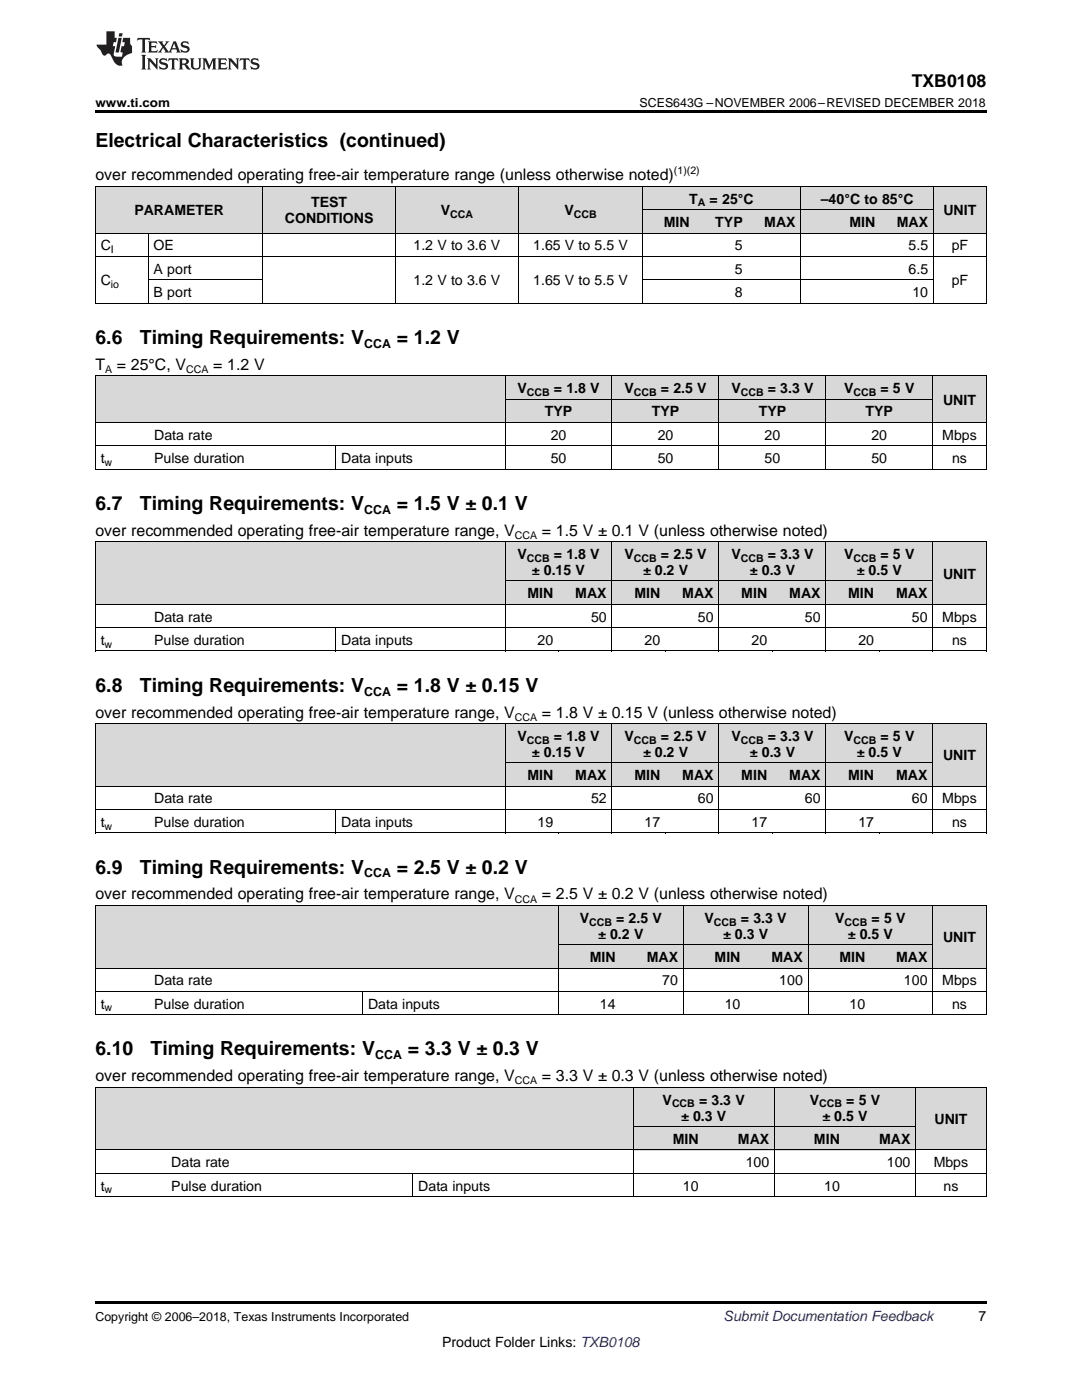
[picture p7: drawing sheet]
<svg xmlns="http://www.w3.org/2000/svg" width="216mm" height="279mm" viewBox="0 0 216 279" stroke-linecap="round" stroke-linejoin="round" font-family="sans-serif">
<g fill="#d8d8d8">
<path d="M19 217.1h14.1v12.5h-14.1z"/>
<path d="M33.1 217.1h49.3v12.5h-49.3z"/>
<path d="M82.4 217.1h44v12.5h-44z"/>
<path d="M182.7 217.1h14.1v12.5h-14.1z"/>
<path d="M126.4 224.9h14.1v4.7h-14.1z"/>
<path d="M140.5 224.9h14.1v4.7h-14.1z"/>
<path d="M154.6 224.9h14.1v4.7h-14.1z"/>
<path d="M168.7 224.9h14v4.7h-14z"/>
<path d="M126.4 217.1h14.1v7.8h-14.1z"/>
<path d="M140.5 217.1h14.1v7.8h-14.1z"/>
<path d="M154.6 217.1h14.1v7.8h-14.1z"/>
<path d="M168.7 217.1h14v7.8h-14z"/>
<path d="M19 180.8h10.7v12.5h-10.7z"/>
<path d="M29.7 180.8h42.7v12.5h-42.7z"/>
<path d="M72.4 180.8h39.1v12.5h-39.1z"/>
<path d="M186.2 180.8h10.6v12.5h-10.6z"/>
<path d="M111.5 188.6h12.4v4.7h-12.4z"/>
<path d="M123.9 188.6h12.5v4.7h-12.5z"/>
<path d="M136.4 188.6h12.4v4.7h-12.4z"/>
<path d="M148.8 188.6h12.5v4.7h-12.5z"/>
<path d="M161.3 188.6h12.4v4.7h-12.4z"/>
<path d="M173.7 188.6h12.5v4.7h-12.5z"/>
<path d="M111.5 180.8h12.4v7.8h-12.4z"/>
<path d="M123.9 180.8h12.5v7.8h-12.5z"/>
<path d="M136.4 180.8h12.4v7.8h-12.4z"/>
<path d="M148.8 180.8h12.5v7.8h-12.5z"/>
<path d="M161.3 180.8h12.4v7.8h-12.4z"/>
<path d="M173.7 180.8h12.5v7.8h-12.5z"/>
<path d="M19 144.5h10.7v12.5h-10.7z"/>
<path d="M29.7 144.5h37.3v12.5h-37.3z"/>
<path d="M67 144.5h33.8v12.5h-33.8z"/>
<path d="M186.2 144.5h10.6v12.5h-10.6z"/>
<path d="M100.8 152.3h10.7v4.7h-10.7z"/>
<path d="M111.5 152.3h10.7v4.7h-10.7z"/>
<path d="M122.2 152.3h10.6v4.7h-10.6z"/>
<path d="M132.8 152.3h10.7v4.7h-10.7z"/>
<path d="M143.5 152.3h10.7v4.7h-10.7z"/>
<path d="M154.2 152.3h10.6v4.7h-10.6z"/>
<path d="M164.8 152.3h10.7v4.7h-10.7z"/>
<path d="M175.5 152.3h10.7v4.7h-10.7z"/>
<path d="M100.8 144.5h10.7v7.8h-10.7z"/>
<path d="M111.5 144.5h10.7v7.8h-10.7z"/>
<path d="M122.2 144.5h10.6v7.8h-10.6z"/>
<path d="M132.8 144.5h10.7v7.8h-10.7z"/>
<path d="M143.5 144.5h10.7v7.8h-10.7z"/>
<path d="M154.2 144.5h10.6v7.8h-10.6z"/>
<path d="M164.8 144.5h10.7v7.8h-10.7z"/>
<path d="M175.5 144.5h10.7v7.8h-10.7z"/>
<path d="M19 108.2h10.7v12.5h-10.7z"/>
<path d="M29.7 108.2h37.3v12.5h-37.3z"/>
<path d="M67 108.2h33.8v12.5h-33.8z"/>
<path d="M186.2 108.2h10.6v12.5h-10.6z"/>
<path d="M100.8 116h10.7v4.7h-10.7z"/>
<path d="M111.5 116h10.7v4.7h-10.7z"/>
<path d="M122.2 116h10.6v4.7h-10.6z"/>
<path d="M132.8 116h10.7v4.7h-10.7z"/>
<path d="M143.5 116h10.7v4.7h-10.7z"/>
<path d="M154.2 116h10.6v4.7h-10.6z"/>
<path d="M164.8 116h10.7v4.7h-10.7z"/>
<path d="M175.5 116h10.7v4.7h-10.7z"/>
<path d="M100.8 108.2h10.7v7.8h-10.7z"/>
<path d="M111.5 108.2h10.7v7.8h-10.7z"/>
<path d="M122.2 108.2h10.6v7.8h-10.6z"/>
<path d="M132.8 108.2h10.7v7.8h-10.7z"/>
<path d="M143.5 108.2h10.7v7.8h-10.7z"/>
<path d="M154.2 108.2h10.6v7.8h-10.6z"/>
<path d="M164.8 108.2h10.7v7.8h-10.7z"/>
<path d="M175.5 108.2h10.7v7.8h-10.7z"/>
<path d="M19 75h10.7v9.3h-10.7z"/>
<path d="M29.7 75h37.3v9.3h-37.3z"/>
<path d="M67 75h33.8v9.3h-33.8z"/>
<path d="M186.2 75h10.6v9.3h-10.6z"/>
<path d="M100.8 79.7h10.7v4.6h-10.7z"/>
<path d="M111.5 79.7h10.7v4.6h-10.7z"/>
<path d="M122.2 79.7h10.6v4.6h-10.6z"/>
<path d="M132.8 79.7h10.7v4.6h-10.7z"/>
<path d="M143.5 79.7h10.7v4.6h-10.7z"/>
<path d="M154.2 79.7h10.6v4.6h-10.6z"/>
<path d="M164.8 79.7h10.7v4.6h-10.7z"/>
<path d="M175.5 79.7h10.7v4.6h-10.7z"/>
<path d="M100.8 75h10.7v4.7h-10.7z"/>
<path d="M111.5 75h10.7v4.7h-10.7z"/>
<path d="M122.2 75h10.6v4.7h-10.6z"/>
<path d="M132.8 75h10.7v4.7h-10.7z"/>
<path d="M143.5 75h10.7v4.7h-10.7z"/>
<path d="M154.2 75h10.6v4.7h-10.6z"/>
<path d="M164.8 75h10.7v4.7h-10.7z"/>
<path d="M175.5 75h10.7v4.7h-10.7z"/>
<path d="M19 37.3h10.6v9.3h-10.6z"/>
<path d="M29.6 37.3h22.9v9.3h-22.9z"/>
<path d="M52.5 37.3h26.4v9.3h-26.4z"/>
<path d="M78.9 37.3h24.6v9.3h-24.6z"/>
<path d="M103.5 37.3h24.7v9.3h-24.7z"/>
<path d="M186.3 37.3h10.5v9.3h-10.5z"/>
<path d="M128.2 41.9h10.5v4.7h-10.5z"/>
<path d="M138.7 41.9h10.6v4.7h-10.6z"/>
<path d="M149.3 41.9h10.6v4.7h-10.6z"/>
<path d="M159.9 41.9h15.8v4.7h-15.8z"/>
<path d="M175.7 41.9h10.6v4.7h-10.6z"/>
<path d="M128.2 37.3h10.5v4.6h-10.5z"/>
<path d="M138.7 37.3h10.6v4.6h-10.6z"/>
<path d="M149.3 37.3h10.6v4.6h-10.6z"/>
<path d="M159.9 37.3h15.8v4.6h-15.8z"/>
<path d="M175.7 37.3h10.6v4.6h-10.6z"/>
</g>
<g fill="#000">
<path d="M19 22h177.8v.5h-177.8zM19 60.5h.2zM52.4 60.5h.1zM78.8 60.5h.1zM103.4 60.5h.1zM128.1 60.5h.1zM138.6 60.5h.1zM149.2 60.5h.1zM159.8 60.5h.1zM175.6 60.5h.1zM186.2 60.5h.1zM196.7 60.5h.1z"/>
<path d="M19 93.6l.2 .1zM66.9 93.6l.1 .1zM100.7 93.6l.1 .1zM111.4 93.6l.1 .1zM122.1 93.6l.1 .1zM132.7 93.6l.1 .1zM143.4 93.6l.1 .1zM154.1 93.6l.1 .1zM164.7 93.6l.1 .1zM175.4 93.6l.1 .1zM186.1 93.6l.1 .1zM196.7 93.6l.1 .1z"/>
<path d="M19 129.9l.2 .1zM66.9 129.9l.1 .1zM100.7 129.9l.1 .1zM111.4 129.9l.1 .1zM122.1 129.9l.1 .1zM132.7 129.9l.1 .1zM143.4 129.9l.1 .1zM154.1 129.9l.1 .1zM164.7 129.9l.1 .1zM175.4 129.9l.1 .1zM186.1 129.9l.1 .1zM196.7 129.9l.1 .1z"/>
<path d="M19 166.2l.2 .1zM66.9 166.2l.1 .1zM100.7 166.2l.1 .1zM111.4 166.2l.1 .1zM122.1 166.2l.1 .1zM132.7 166.2l.1 .1zM143.4 166.2l.1 .1zM154.1 166.2l.1 .1zM164.7 166.2l.1 .1zM175.4 166.2l.1 .1zM186.1 166.2l.1 .1zM196.7 166.2l.1 .1z"/>
<path d="M19 202.5l.2 .1zM72.3 202.5l.1 .1zM111.4 202.5l.1 .1zM123.8 202.5l.1 .1zM136.3 202.5l.1 .1zM148.7 202.5l.1 .1zM161.2 202.5l.1 .1zM173.6 202.5l.1 .1zM186.1 202.5l.1 .1zM196.7 202.5l.1 .1zM19 238.8l.2 .1zM82.3 238.8l.1 .1z"/>
<path d="M126.3 238.8l.1 .1zM140.4 238.8l.1 .1zM154.5 238.8l.1 .1zM168.6 238.8l.1 .1zM182.6 238.8l.1 .1zM196.7 238.8l.1 .1zM19 259.7h177.8v.5h-177.8z"/>
</g>
<g fill="none" stroke="#000" stroke-width=".2">
<path d="M19 37.2h177.8M19.1 37.2v23.3M52.4 37.2v23.3M78.8 37.2v23.3M103.5 37.2v23.3M128.1 37.2v23.3M159.8 37.2v23.3M186.2 37.2v23.3M196.8 37.2v23.3M19 51.2h177.8M19 46.5h177.8M29.5 46.5v14"/>
<path d="M29.6 55.8h22.9M128.2 55.8h58.1M128.2 41.9h58.1M19 75h177.8v18.7M19 60.5h177.8M19.1 75v18.7M100.8 75v18.7M100.8 79.6h85.3M122.1 75v18.7M143.5 75v18.7M164.8 75v18.7M186.1 75v18.7"/>
<path d="M19 93.6h177.8M19 89h177.8M19 84.3h177.8M67 89v4.7M19 108.1h177.8M19.1 108.1v21.9M100.8 108.1v21.9M100.8 115.9h85.3M122.1 108.1v21.9M143.5 108.1v21.9M164.8 108.1v21.9M186.1 108.1v21.9"/>
<path d="M196.8 108.1v21.9M19 129.9h177.8M19 125.3h177.8M19 120.6h177.8M67 125.3v4.7M19 144.4h177.8v21.9M19 156.9h177.8M19.1 144.4v21.9M100.8 144.4v21.9M100.8 152.2h85.3M122.1 144.4v21.9M143.5 144.4v21.9"/>
<path d="M164.8 144.4v21.9M186.1 144.4v21.9M19 166.2h177.8M19 161.6h177.8M67 161.6v4.7M19 180.7h177.8v21.9M19 197.9h177.8M19 193.2h177.8M19.1 180.7v21.9M72.3 197.9v4.7M111.4 180.7v21.9M111.5 188.5h74.7"/>
<path d="M136.3 180.7v21.9M161.2 180.7v21.9M186.1 180.7v21.9M19 217h177.8M19 202.5h177.8M19.1 217v21.9M126.3 217v21.9M154.5 217v21.9M182.7 217v21.9M196.8 217v21.9M19 238.8h177.8M19 234.2h177.8"/>
<path d="M19 229.5h177.8M82.4 234.2v4.7M126.4 224.8h56.3"/>
</g>
<g fill="#231f20">
<path d="M27.5 7.6l-.1 .5 .4-.2h.6v.1v2.1l-.2 .4h1l-.3-.4v-2.1l.1-.1h.5l.5 .2-.2-.5zM29.5 8.3l.2 .3v1.5l-.2 .4h1.8l.2-.6a1.04 1.04 0 0 1-1.3 .2v-.7h.6l.3 .2v-.6l-.3 .2h-.6v-.6l.8-.1 .4 .3-.2-.5zM31.5 8.3l.9 1.1-.9 1.1h.8l-.2-.2 .5-.7 .4 .7-.2 .2h1.5l-.1-.2 .1-.4h.9l.1 .4-.2 .2h1l-.3-.3-.7-1.9h-.5l-.9 2-.8-1 .9-1h-.8l.1 .3-.3 .5-.4-.6 .2-.2zM34.7 8.6l.4 1h-.7zM36.3 8.4a.63 .63 0 0 0-.2 .7 .63 .63 0 0 0 .6 .4l.6 .2 .1 .2a.75 .75 0 0 1-.7 .4 .75 .75 0 0 1-.6-.5l.1 .7 .1-.1a1.11 1.11 0 0 0 1.5-.6 1.13 1.13 0 0 0-1.2-.8l-.1-.4a1.04 1.04 0 0 1 1.2 .2l-.2-.5-.1 .1-.5-.2zM28.2 10.9l.2 .4v2.2l-.2 .4h1l-.3-.4v-2.2l.3-.4zM29.3 11.6l.3 .4v1.5l-.3 .4h.8l-.2-.4v-1.3l1.5 1.7v-1.9l.2-.4h-.7l.2 .4v.9l-1.1-1.3zM32 11.8a.62 .62 0 0 0-.2 .7 .62 .62 0 0 0 .6 .4l.6 .1 .1 .3a.76 .76 0 0 1-.7 .3 .76 .76 0 0 1-.6-.4l.1 .7 .1-.1a1.11 1.11 0 0 0 1.5-.6 1.13 1.13 0 0 0-1.2-.8l-.1-.4a1.04 1.04 0 0 1 1.2 .2l-.2-.6-.1 .1-.5-.1zM33.7 11.6l-.2 .6a.61 .61 0 0 1 .8-.3v1.6l-.2 .4h.9l-.2-.4v-1.6a.63 .63 0 0 1 .8 .3l-.2-.6zM35.6 11.6l.3 .4v1.5l-.3 .4h1l-.2-.2v-.8l.5 .2a.76 .76 0 0 0 1.2 .7l-1-1a.58 .58 0 0 0 .6-.5 .58 .58 0 0 0-.5-.6zM36.4 11.9h.1a.45 .45 0 0 1 .5 .1 .45 .45 0 0 1 .1 .5l-.7 .2zM37.9 11.6l.2 .2a2.17 2.17 0 0 0 .3 1.9 .99 .99 0 0 0 1.6-.6v-1.1l.2-.4h-.7l.2 .2a1.92 1.92 0 0 1-.2 1.8 .6 .6 0 0 1-.9-.5v-1.1l.2-.4zM40.4 11.6l.2 .4v1.5l-.2 .4h.7l-.2-.4v-1.4l.8 1.8 .8-1.8v1.4l-.2 .4h.9l-.2-.4v-1.5l.2-.4h-.8l-.6 1.5-.6-1.5zM43.4 11.6l.2 .4v1.5l-.2 .4h1.8l.2-.6a1.04 1.04 0 0 1-1.3 .1v-.6h.5l.4 .2v-.6l-.4 .2h-.5v-.7h.8l.3 .3-.1-.6zM45.5 11.6l.2 .4v1.5l-.2 .4h.7l-.2-.4v-1.3l1.5 1.7v-1.9l.2-.4h-.7l.2 .4v.9l-1.1-1.3zM47.9 11.6l-.1 .6a.61 .61 0 0 1 .8-.3v1.6l-.3 .4h1l-.3-.4 .1-1.6a.63 .63 0 0 1 .7 .3l-.1-.6zM50.2 11.8a.62 .62 0 0 0-.2 .7 .62 .62 0 0 0 .6 .4l.6 .1 .2 .3a.76 .76 0 0 1-.8 .3 .76 .76 0 0 1-.6-.4l.1 .7 .2-.1a1.11 1.11 0 0 0 1.5-.6 1.13 1.13 0 0 0-1.3-.8l-.1-.4a1.04 1.04 0 0 1 1.2 .2l-.1-.6-.2 .1-.5-.1z"/>
<path d="M21.2 6.3v2.6h-1.9l.1 .4 .7 .9a.91 .91 0 0 0 1 .8 .56 .56 0 0 1 .5-.3 .56 .56 0 0 1 .5 .3l.4 .8a1.53 1.53 0 0 0 1.9 1.2 1.54 1.54 0 0 1 1-2.1l.9-.3v-1.4a1.52 1.52 0 0 1-.3-1.6h-1.4l-.2 .8h.5l-.2 .8h-.4l-.2 1v.2l.4 .1-.2 .8a1.93 1.93 0 0 1-1.6-.3l.3-1.8h-.5l.2-.8h.4l.2-.8h-.4v-1.3zM23.6 7.6l-.6 2.9h.7l.6-2.9zM23.8 6.6l-.1 .7h.6l.2-.7z"/>
</g>
<g font-size="3.9">
<text x="19" y="29.3">Electrical Characteristics (continued)</text>
<text x="19" y="68.6">6.6</text>
<text x="27.9" y="68.6">Timing Requirements: V</text>
<text x="79.2" y="68.6">= 1.2 V</text>
<text x="19" y="101.7">6.7</text>
<text x="27.9" y="101.7">Timing Requirements: V</text>
<text x="79.2" y="101.7">= 1.5 V ± 0.1 V</text>
<text x="19" y="138">6.8</text>
<text x="27.9" y="138">Timing Requirements: V</text>
<text x="79.2" y="138">= 1.8 V ± 0.15 V</text>
<text x="19" y="174.3">6.9</text>
<text x="27.9" y="174.3">Timing Requirements: V</text>
<text x="79.2" y="174.3">= 2.5 V ± 0.2 V</text>
<text x="19" y="210.6">6.10</text>
<text x="30.1" y="210.6">Timing Requirements: V</text>
<text x="81.4" y="210.6">= 3.3 V ± 0.3 V</text>
</g>
<text font-size="3.5" x="181.9" y="17.3">TXB0108</text>
<g font-size="3.2">
<text x="19" y="36">over recommended operating free-air temperature range (unless otherwise noted)</text>
<text x="19" y="73.8">T</text>
<text x="23.3" y="73.8">= 25°C, V</text>
<text x="42.5" y="73.8">= 1.2 V</text>
<text x="19" y="106.9">over recommended operating free-air temperature range, V</text>
<text x="108.1" y="106.9">= 1.5 V ± 0.1 V (unless otherwise noted)</text>
<text x="19" y="143.2">over recommended operating free-air temperature range, V</text>
<text x="108.1" y="143.2">= 1.8 V ± 0.15 V (unless otherwise noted)</text>
<text x="19" y="179.5">over recommended operating free-air temperature range, V</text>
<text x="108.1" y="179.5">= 2.5 V ± 0.2 V (unless otherwise noted)</text>
<text x="19" y="215.8">over recommended operating free-air temperature range, V</text>
<text x="108.1" y="215.8">= 3.3 V ± 0.3 V (unless otherwise noted)</text>
</g>
<g font-size="2.8">
<text x="62.1" y="41.4">TEST</text>
<text x="137.5" y="40.6">T</text>
<text x="141.6" y="40.6">= 25°C</text>
<text x="163.8" y="40.6">–40°C to</text>
<text x="176" y="40.6">85°C</text>
<text x="26.8" y="43">PARAMETER</text>
<text x="56.8" y="44.6">CONDITIONS</text>
<text x="87.9" y="43">V</text>
<text x="112.6" y="43">V</text>
<text x="132.5" y="45.3">MIN</text>
<text x="142.7" y="45.3">TYP</text>
<text x="152.5" y="45.3">MAX</text>
<text x="169.5" y="45.3">MIN</text>
<text x="178.9" y="45.3">MAX</text>
<text x="188.2" y="43">UNIT</text>
<text x="20.1" y="50">C</text>
<text x="30.7" y="50">OE</text>
<text x="82.5" y="50">1.2 V to 3.6 V</text>
<text x="106.4" y="50">1.65 V to 5.5 V</text>
<text x="146.6" y="50">5</text>
<text x="181.3" y="50">5.5</text>
<text x="189.9" y="50">pF</text>
<text x="20.1" y="56.9">C</text>
<text x="30.7" y="54.6">A port</text>
<text x="30.7" y="59.3">B port</text>
<text x="82.5" y="56.9">1.2 V to 3.6 V</text>
<text x="106.4" y="56.9">1.65 V to 5.5 V</text>
<text x="146.6" y="54.6">5</text>
<text x="146.6" y="59.3">8</text>
<text x="181.3" y="54.6">6.5</text>
<text x="182.1" y="59.3">10</text>
<text x="189.9" y="56.9">pF</text>
<text x="103.3" y="78.4">V</text>
<text x="108.7" y="83.1">TYP</text>
<text x="110.5" y="78.4">=</text>
<text x="113" y="78.4">1.8 V</text>
<text x="124.6" y="78.4">V</text>
<text x="130.1" y="83.1">TYP</text>
<text x="131.9" y="78.4">=</text>
<text x="134.4" y="78.4">2.5 V</text>
<text x="145.9" y="78.4">V</text>
<text x="151.4" y="83.1">TYP</text>
<text x="153.2" y="78.4">=</text>
<text x="155.7" y="78.4">3.3 V</text>
<text x="168.4" y="78.4">V</text>
<text x="172.7" y="83.1">TYP</text>
<text x="175.7" y="78.4">= 5 V</text>
<text x="188.2" y="80.8">UNIT</text>
<text x="30.8" y="87.7">Data rate</text>
<text x="109.9" y="87.7">20</text>
<text x="131.2" y="87.7">20</text>
<text x="152.6" y="87.7">20</text>
<text x="173.9" y="87.7">20</text>
<text x="188" y="87.7">Mbps</text>
<text x="20.1" y="92.4">t</text>
<text x="30.8" y="92.4">Pulse duration</text>
<text x="68.1" y="92.4">Data inputs</text>
<text x="109.9" y="92.4">50</text>
<text x="131.2" y="92.4">50</text>
<text x="152.6" y="92.4">50</text>
<text x="173.9" y="92.4">50</text>
<text x="190" y="92.4">ns</text>
<text x="103.3" y="111.5">V</text>
<text x="110.5" y="111.5">=</text>
<text x="113" y="111.5">1.8 V</text>
<text x="124.6" y="111.5">V</text>
<text x="131.9" y="111.5">=</text>
<text x="134.4" y="111.5">2.5 V</text>
<text x="145.9" y="111.5">V</text>
<text x="153.2" y="111.5">=</text>
<text x="155.7" y="111.5">3.3 V</text>
<text x="168.4" y="111.5">V</text>
<text x="175.7" y="111.5">= 5 V</text>
<text x="105.2" y="119.4">MIN</text>
<text x="106.2" y="114.7">± 0.15 V</text>
<text x="114.8" y="119.4">MAX</text>
<text x="126.6" y="119.4">MIN</text>
<text x="128.3" y="114.7">± 0.2 V</text>
<text x="136.1" y="119.4">MAX</text>
<text x="147.9" y="119.4">MIN</text>
<text x="149.6" y="114.7">± 0.3 V</text>
<text x="157.5" y="119.4">MAX</text>
<text x="169.2" y="119.4">MIN</text>
<text x="171" y="114.7">± 0.5 V</text>
<text x="178.8" y="119.4">MAX</text>
<text x="188.2" y="115.5">UNIT</text>
<text x="30.8" y="124">Data rate</text>
<text x="117.9" y="124">50</text>
<text x="139.3" y="124">50</text>
<text x="160.6" y="124">50</text>
<text x="182" y="124">50</text>
<text x="188" y="124">Mbps</text>
<text x="20.1" y="128.7">t</text>
<text x="30.8" y="128.7">Pulse duration</text>
<text x="68.1" y="128.7">Data inputs</text>
<text x="107.3" y="128.7">20</text>
<text x="128.6" y="128.7">20</text>
<text x="150" y="128.7">20</text>
<text x="171.3" y="128.7">20</text>
<text x="190" y="128.7">ns</text>
<text x="103.3" y="147.8">V</text>
<text x="110.5" y="147.8">=</text>
<text x="113" y="147.8">1.8 V</text>
<text x="124.6" y="147.8">V</text>
<text x="131.9" y="147.8">=</text>
<text x="134.4" y="147.8">2.5 V</text>
<text x="145.9" y="147.8">V</text>
<text x="153.2" y="147.8">=</text>
<text x="155.7" y="147.8">3.3 V</text>
<text x="168.4" y="147.8">V</text>
<text x="175.7" y="147.8">= 5 V</text>
<text x="105.2" y="155.7">MIN</text>
<text x="106.2" y="151">± 0.15 V</text>
<text x="114.8" y="155.7">MAX</text>
<text x="126.6" y="155.7">MIN</text>
<text x="128.3" y="151">± 0.2 V</text>
<text x="136.1" y="155.7">MAX</text>
<text x="147.9" y="155.7">MIN</text>
<text x="149.6" y="151">± 0.3 V</text>
<text x="157.5" y="155.7">MAX</text>
<text x="169.2" y="155.7">MIN</text>
<text x="171" y="151">± 0.5 V</text>
<text x="178.8" y="155.7">MAX</text>
<text x="188.2" y="151.8">UNIT</text>
<text x="30.8" y="160.3">Data rate</text>
<text x="117.9" y="160.3">52</text>
<text x="139.3" y="160.3">60</text>
<text x="160.6" y="160.3">60</text>
<text x="182" y="160.3">60</text>
<text x="188" y="160.3">Mbps</text>
<text x="20.1" y="165">t</text>
<text x="30.8" y="165">Pulse duration</text>
<text x="68.1" y="165">Data inputs</text>
<text x="107.3" y="165">19</text>
<text x="128.6" y="165">17</text>
<text x="150" y="165">17</text>
<text x="171.3" y="165">17</text>
<text x="190" y="165">ns</text>
<text x="115.7" y="184.1">V</text>
<text x="122.9" y="184.1">=</text>
<text x="125.4" y="184.1">2.5 V</text>
<text x="140.6" y="184.1">V</text>
<text x="147.8" y="184.1">=</text>
<text x="150.3" y="184.1">3.3 V</text>
<text x="166.7" y="184.1">V</text>
<text x="173.9" y="184.1">= 5 V</text>
<text x="117.7" y="192">MIN</text>
<text x="119.4" y="187.3">± 0.2 V</text>
<text x="129" y="192">MAX</text>
<text x="142.6" y="192">MIN</text>
<text x="144.3" y="187.3">± 0.3 V</text>
<text x="154" y="192">MAX</text>
<text x="167.5" y="192">MIN</text>
<text x="169.2" y="187.3">± 0.5 V</text>
<text x="178.8" y="192">MAX</text>
<text x="188.2" y="188.1">UNIT</text>
<text x="30.8" y="196.6">Data rate</text>
<text x="132.2" y="196.6">70</text>
<text x="155.5" y="196.6">100</text>
<text x="180.4" y="196.6">100</text>
<text x="188" y="196.6">Mbps</text>
<text x="20.1" y="201.3">t</text>
<text x="30.8" y="201.3">Pulse duration</text>
<text x="73.4" y="201.3">Data inputs</text>
<text x="119.7" y="201.3">14</text>
<text x="144.6" y="201.3">10</text>
<text x="169.5" y="201.3">10</text>
<text x="190" y="201.3">ns</text>
<text x="132.2" y="220.5">V</text>
<text x="139.5" y="220.5">=</text>
<text x="142" y="220.5">3.3 V</text>
<text x="161.6" y="220.5">V</text>
<text x="168.9" y="220.5">= 5 V</text>
<text x="135.9" y="223.6">± 0.3 V</text>
<text x="164.1" y="223.6">± 0.5 V</text>
<text x="186.5" y="224.4">UNIT</text>
<text x="34.2" y="232.9">Data rate</text>
<text x="134.2" y="228.3">MIN</text>
<text x="147.2" y="228.3">MAX</text>
<text x="148.8" y="232.9">100</text>
<text x="162.4" y="228.3">MIN</text>
<text x="175.4" y="228.3">MAX</text>
<text x="177" y="232.9">100</text>
<text x="186.3" y="232.9">Mbps</text>
<text x="20.1" y="237.6">t</text>
<text x="34.2" y="237.6">Pulse duration</text>
<text x="83.5" y="237.6">Data inputs</text>
<text x="136.3" y="237.6">10</text>
<text x="164.5" y="237.6">10</text>
<text x="188.3" y="237.6">ns</text>
<text x="195.3" y="263.6">7</text>
<text x="88.2" y="268.9">Product Folder Links: TXB0108</text>
</g>
<text font-size="2.8" fill="#0000c8" x="144.4" y="263.6">Submit Documentation Feedback</text>
<g font-size="2.5">
<text x="19" y="21.4">www.ti.com</text>
<text x="127.6" y="21.4">SCES643G –NOVEMBER 2006–REVISED DECEMBER 2018</text>
<text x="72.7" y="69.4">CCA</text>
<text x="72.7" y="102.5">CCA</text>
<text x="72.7" y="138.8">CCA</text>
<text x="72.7" y="175.1">CCA</text>
<text x="74.9" y="211.4">CCA</text>
<text x="19" y="263.6">Copyright © 2006–2018, Texas Instruments Incorporated</text>
</g>
<g font-size="2.1">
<text x="134.5" y="34.7">(1)(2)</text>
<text x="139.2" y="41.2">A</text>
<text x="89.8" y="43.5">CCA</text>
<text x="114.5" y="43.5">CCB</text>
<text x="22.1" y="50.5">I</text>
<text x="22.1" y="57.5">io</text>
<text x="21" y="74.4">A</text>
<text x="37.1" y="74.4">CCA</text>
<text x="105.1" y="79">CCB</text>
<text x="126.5" y="79">CCB</text>
<text x="147.8" y="79">CCB</text>
<text x="170.3" y="79">CCB</text>
<text x="20.9" y="93">w</text>
<text x="102.7" y="107.5">CCA</text>
<text x="105.1" y="112.1">CCB</text>
<text x="126.5" y="112.1">CCB</text>
<text x="147.8" y="112.1">CCB</text>
<text x="170.3" y="112.1">CCB</text>
<text x="20.9" y="129.3">w</text>
<text x="102.7" y="143.8">CCA</text>
<text x="105.1" y="148.4">CCB</text>
<text x="126.5" y="148.4">CCB</text>
<text x="147.8" y="148.4">CCB</text>
<text x="170.3" y="148.4">CCB</text>
<text x="20.9" y="165.6">w</text>
<text x="102.7" y="180.1">CCA</text>
<text x="117.5" y="184.7">CCB</text>
<text x="142.5" y="184.7">CCB</text>
<text x="168.5" y="184.7">CCB</text>
<text x="20.9" y="201.9">w</text>
<text x="102.7" y="216.4">CCA</text>
<text x="134.1" y="221">CCB</text>
<text x="163.5" y="221">CCB</text>
<text x="20.9" y="238.2">w</text>
</g>
</svg>
